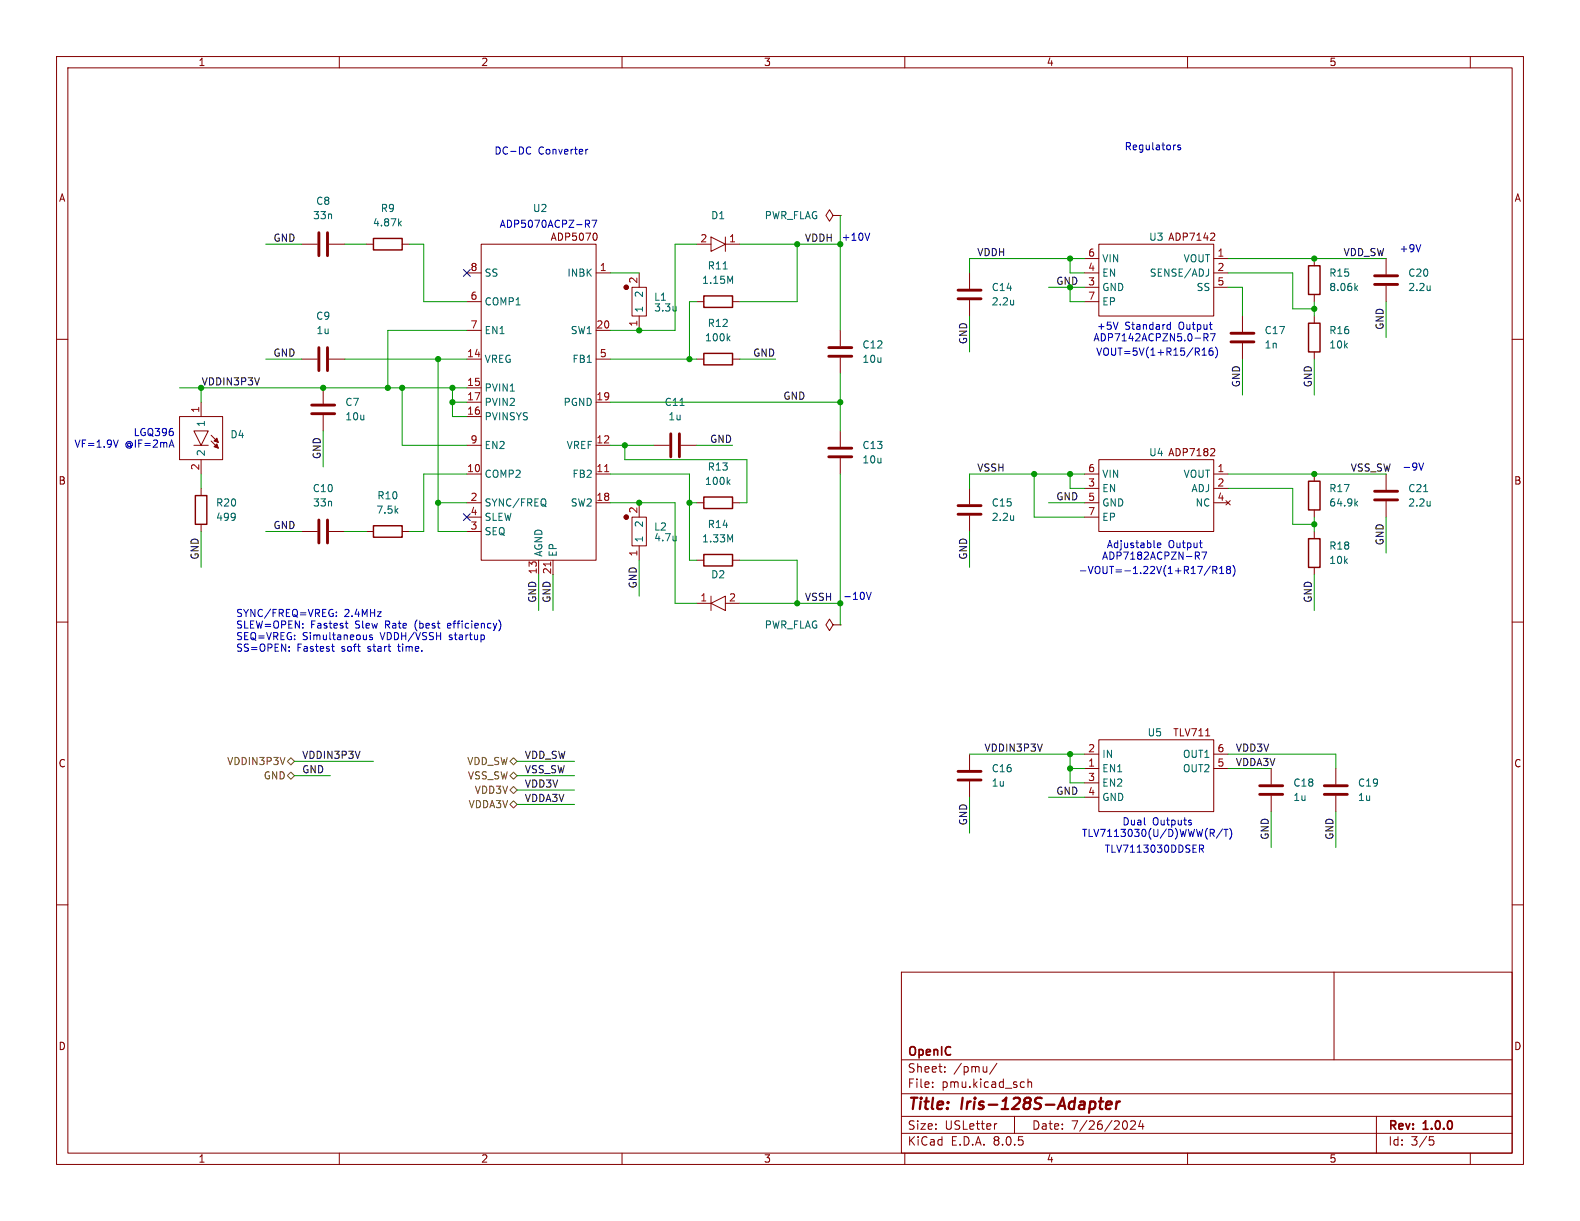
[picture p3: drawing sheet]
<svg xmlns="http://www.w3.org/2000/svg" width="279mm" height="216mm" viewBox="0 0 279 216" stroke-linecap="round" stroke-linejoin="round" font-family="sans-serif">
<g fill="none" stroke="#840000" stroke-width=".18">
<path d="M10 10h259.4v195.9h-259.4zM12 12h255.4v191.9h-255.4zM60 10v2M110 10v2M160 10v2M210 10v2M260 10v2M147.3 38.1l-.6-1-.7 1 .7 1 .6-1h1.3M148.6 38.1h.1M10 60h2M53.3 43.2h2.8M58.2 43.2h2.8"/>
<path d="M64.8 43.2h1.2M71.1 43.2h1.3M82.5 48.3h2.6M82.5 53.3h2.6M82.5 58.4h2.6M85.1 43.2h20.3v55.9h-20.3zM105.3 41.2a.79 .79 0 0 1 0 1.3M105.4 48.3h2.5M105.4 58.4h2.5M111.8 50.8h2.5v5.1h-2.5zM113 48.3v2.5M113 55.9v2.5"/>
<path d="M123.2 53.3h1.3M123.2 43.2h2.5M125.7 41.9l2.6 1.3-2.6 1.3zM128.3 43.2h2.5M128.3 41.9v2.6M129.5 53.3h1.3M148.6 58.4v2.8M171.4 48.3v2.8M171.4 53.1v2.8M191.8 45.7h2.5M191.8 48.3h2.5M191.8 50.8h2.5"/>
<path d="M191.8 53.3h2.5M194.3 43.2h20.3v12.7h-20.3zM214.6 41.2l.2 .3v.3l-.8 .7h.8M214.6 45.7h2.6M214.6 48.3h2.6M214.6 50.8h2.6M219.7 55.9v2.8M232.4 45.7v1.3M232.4 52.1v1.2M232.4 55.9v1.3M245.1 45.7v2.8M245.1 50.5v2.8"/>
<path d="M267.4 60h2M31.7 73.7h7.7v7.6h-7.7zM34.3 76.2h2.5l-1.2 2.5zM34.3 78.7h2.5M35.6 71.1v2.6M37.3 78l1.3 1.2M37.3 77l1.3 1.2M53.3 63.5h2.8M57.1 68.6v2.8M57.1 73.4v2.8M58.2 63.5h2.8M82.5 63.5h2.6"/>
<path d="M82.5 78.7h2.6M82.5 68.6h2.6M82.5 73.7h2.6M82.5 71.1h2.6M105.4 63.5h2.5M105.4 78.7h2.5M105.4 71.1h2.5M115.6 78.7h2.8M120.4 78.7h2.8M123.2 63.5h1.3M129.5 63.5h1.3M148.6 63.2v2.8"/>
<path d="M148.6 76.2v2.8M214.6 79.3l.2 .3v.3l-.8 .7h.8M219.7 60.7v2.8M232.4 62.2v1.3M35.6 81.3v2.5M35.6 86.4v1.2M35.6 92.7v1.3M53.3 94h2.8M58.2 94h2.8M64.8 94h1.2M71.1 94h1.3M82.5 94h2.6"/>
<path d="M82.5 83.8h2.6M82.5 88.9h2.6M82.5 91.4h2.6M95.2 99.1v2.5M97.8 99.1v2.5M105.4 83.8h2.5M105.4 88.9h2.5M111.8 91.4h2.5v5.1h-2.5zM113 88.9v2.5M113 96.5v2.6M123.2 88.9h1.3M123.2 99.1h1.3"/>
<path d="M129.5 88.9h1.3M129.5 99.1h1.3M148.6 81v2.8M171.4 86.4v2.8M171.4 91.2v2.8M191.8 83.8h2.5M191.8 86.4h2.5M191.8 88.9h2.5M191.8 91.4h2.5M194.3 81.3h20.3v12.7h-20.3zM214.6 83.8h2.6M214.6 86.4h2.6"/>
<path d="M214.6 88.9h2.6M216.8 88.5l.8 .8M217.6 88.5l-.8 .8M232.4 83.8v1.3M232.4 90.2v1.2M232.4 94v1.3M245.1 83.8v2.8M245.1 88.6v2.8M10 110h2M123.2 106.7h2.5M125.7 106.7l2.6-1.3v2.6zM125.7 105.4v2.6"/>
<path d="M128.3 106.7h2.5M147.3 110.5l-.6-1-.7 1 .7 1 .6-1h1.3M148.6 110.5h.1M232.4 100.3v1.3M267.4 110h2M171.4 133.4v2.7M171.4 138.2v2.8M191.8 135.9h2.5M191.8 133.4h2.5M191.8 138.4h2.5M194.3 130.8h20.3v12.7h-20.3zM213.2 130.1h.7"/>
<path d="M214.6 135.9h2.6M214.6 133.4h2.6M224.8 135.9v2.8M236.2 135.9v2.8M10 160h2M191.8 141h2.5M224.8 140.7v2.8M236.2 140.7v2.8M267.4 160h2M159.4 171.9h108v32h-108zM235.9 171.9v15.5M159.4 197.4h108"/>
<path d="M159.4 193.4h108M159.4 187.4h108M164.9 192.1v.2M164.9 191.4v.1M167.1 189.4v.2M167.1 188.7v.1M176.3 188l-1.3 1.9M176.3 198.7l-.3 .1M179.4 197.4v3M181 191.3l.1 .1M181.1 192.2l-.1 .1M181.8 190.8v1.5"/>
<path d="M181.8 191.4l.2-.1 .4 .1v.9M199.9 198.3l.6-.1 .2 .1 .1 .3-.9 1.1h.9M201.7 198.1l-.3 1.1h.9M202.1 198.7v1M243.4 197.4v6.5M60 203.9v2M110 203.9v2M159.4 200.4h108M160 203.9v2M210 203.9v2M252.8 201h.7M252.9 201.6h.4l.3 .2-.2 .6-.5 .1"/>
<path d="M260 203.9v2"/>
<circle cx="110.7" cy="50.8" r=".38"/>
<circle cx="110.7" cy="91.4" r=".38"/>
</g>
<path d="M194.3 194.8h.8M194.7 194.1l-.2 1.7 .1 .2 .3 .1M195.6 195.4l1-.2-.1-.3-.2-.1-.5 .1-.3 .9 .3 .3 .6-.1M197.5 194.8l-.2 1.3M198.1 194.8l-.4 .1-.3 .3" fill="none" stroke="#840000" stroke-width=".4"/>
<g fill="none" stroke="#840000" stroke-width=".51">
<path d="M56.4 41.1v4.1M57.9 41.1v4.1M169.4 52.8h4.1M169.4 51.3h4.1M217.7 58.9h4M243.1 50.3h4M243.1 48.8h4M55.1 73.2h4.1M55.1 71.6h4.1M56.4 61.5v4M57.9 61.5v4M118.6 76.7v4.1"/>
<path d="M120.1 76.7v4.1M146.6 79.2h4M146.6 63h4M146.6 61.5h4M217.7 60.5h4M56.4 91.9v4.1M57.9 91.9v4.1M146.6 80.8h4M169.4 90.9h4.1M169.4 89.4h4.1M243.1 88.4h4M243.1 86.9h4"/>
<path d="M169.4 137.9h4.1M169.4 136.4h4.1M222.8 138.9h4M234.2 138.9h4.1M222.8 140.5h4M234.2 140.5h4.1"/>
</g>
<g fill="none" stroke="#006464" stroke-width=".18">
<path d="M70.6 39.5l.4 .4M71 39.1l-.5 .5M119.6 54.2v.8M119.6 54.9h-.1M127.9 47.6h.7M128.7 59.8l.4 .5M129.1 59.4l-.5 .5M129.1 49.7l.4-.9v1.3M179.2 53.1v.8M179.2 53.8v.1M213.7 47.6v.9l-.3 .3M239.7 50.9l.4 .5"/>
<path d="M240.1 50.5l-.5 .5M252.9 50.5v.9M252.9 51.3h-.1M120.3 71.7h.7M96.5 89.5l.1 .1M96.5 88.4v.9M119.6 94.8v.8M119.6 95.5l-.1 .1M128.7 85.2l.4 .5M129.1 84.8l-.5 .5M129.1 95.5l.4-.9v1.2M179.2 91.2v.8"/>
<path d="M179.2 91.9v.1M239.7 89l.4 .5M240.1 88.6l-.5 .5M251.8 86.9h.7M252.9 88.6v.9M252.9 89.4h-.1"/>
</g>
<g fill="#840000" stroke="#840000" stroke-width=".18">
<path d="M37.8 79l.6-.5 .2 .7z"/>
<path d="M37.8 78l.6-.5 .2 .7z"/>
<circle cx="110.7" cy="91.4" r=".38"/>
<circle cx="110.7" cy="50.8" r=".38"/>
</g>
<path d="M66 42.2h5.1v2h-5.1zM124.5 52.3h5v2.1h-5zM231.4 47h2v5.1h-2zM231.4 57.2h2v5h-2zM124.5 62.5h5v2h-5zM34.5 87.6h2.1v5.1h-2.1zM66 93h5.1v2h-5.1zM124.5 87.9h5v2h-5zM124.5 98h5v2.1h-5zM231.4 95.3h2v5h-2zM231.4 85.1h2v5.1h-2z" fill="none" stroke="#840000" stroke-width=".25"/>
<path d="M97.4 99.4v.7M106.9 83.4h.7" fill="none" stroke="#a90000" stroke-width=".18"/>
<path d="M50.8 137.2l.6-.7 .7 .7-.7 .6zM50.8 134.6l.6-.6 .7 .6-.7 .7zM90.2 139.7l.6-.6 .6 .6-.6 .6zM90.2 137.2l.6-.7 .6 .7-.6 .6zM90.2 134.6l.6-.6 .6 .6-.6 .7zM90.2 142.2l.6-.6 .6 .6-.6 .7z" fill="none" stroke="#725600" stroke-width=".18"/>
<g fill="none" stroke="#0000c2" stroke-width=".18">
<path d="M93.5 26l.4 .1M93.9 27.1l-.4 .2M103.5 38.9h.5l.3 .3-.2 .3-.6 .1M103.6 26.4v.9M103.8 39.6l.5 .6M104 26.4l-.4 .2M104.7 38.9h.8l-.5 1.3M207.8 25.6h.1M208.7 25.7l-.3-.1-.1 .2v.2l.4 .1v.3h-.4M153.8 41.2l-.4 1.3M197.7 57l-.4 1.2M206.5 58.2h.5"/>
<path d="M206.5 57.4h.5M207 57v1.2M212.9 59v1.3M213.2 59.7l.4 .6M213.6 59.4l-.2 .3h-.5M214 59h.9l-.6 1.3M251.2 43.3l-.4 1.2M20.9 77.8l-.4 1.3M30.3 77.8l.5 1.3M212.6 62.8h.7M212.6 61.9l.3-.4v1.3M214.4 61.5l-.4 .1a.86 .86 0 0 0 0 1.2l.5-.1v-.4l-.2-.3h-.3l-.2 .3"/>
<path d="M214.9 61.4a1.46 1.46 0 0 1 0 1.9M204.7 96.4l.6-.1-.1-.2-.3-.1-.2 .2v.6h.5M211.7 98.3l.4 .6M212.1 96h.5M212.1 98l-.2 .3h-.5M212.5 96.8h.1M212.5 97.6h.9l-.6 1.3M218 100a1.46 1.46 0 0 1 0 1.9M250.9 81.9l.4 1.2 .5-1.2M51.1 115v.2M51.1 114.4v.1M58.6 114.3h.5"/>
<path d="M58.9 115.1l.2 .1M59.5 108.9v.1M59.5 108.2v.2M61 110.2h.5M61.3 111l.2 .1M64.8 112.3v.8M64.8 113l-.1 .1M65.8 112.3h-.3l-.2 .1 .1 .2 .4 .1v.4h-.5M79.3 110.2l-.2 .2v.5l.2 .2M79.7 110.5l-.6 .1M85.6 112.4v.6M88.3 109.7a1.49 1.49 0 0 1 0 1.8"/>
<path d="M153.2 104.7l.4 1.3 .5-1.3M214 100.1l-1.1 1.6M214.5 100.8h.6l.1-.2-.1-.3-.6-.1v1.2M214.8 100.8l.4 .6M215.7 101.4h.7M215.7 100.5l.3-.3v1.2M217.1 100.7l-.2-.2 .2-.3h.4l.1 .2-.2 .3M217.1 100.7l-.2 .2v.4l.2 .1h.3l.2-.2v-.3l-.2-.2M217.1 100.7h.3M202.4 145.8l.1 .1M210.5 145.4l.2 .2-.2 .3M210.5 145l.2 .1"/>
<path d="M212.1 149.4h.5l.2 .3-.1 .3-.6 .1M212.4 150.1l.4 .6M216.2 146.6l-1.1 1.6M216.4 146.6h.8M216.8 146.6v1.3M217.5 146.5a1.46 1.46 0 0 1 0 1.9"/>
</g>
<g fill="none" stroke="#009600" stroke-width=".18">
<path d="M148.6 38.1v20.3M47 43.2h6.3M61 43.2h3.8M72.4 43.2h2.5v10.1h7.6M82.5 58.4h-13.9v10.2M107.9 48.3h5.1M123.2 53.3h-1.3v10.2M123.2 43.2h-3.8v15.2h-11.5M130.8 43.2h17.8M141 43.2v10.1h-10.2M171.4 55.9v6.3M185.4 50.8h6.4"/>
<path d="M189.2 50.8v2.5h2.6M189.2 45.7v2.6h2.6M191.8 45.7h-20.4v2.6M217.2 50.8h2.5v5.1M217.2 45.7h27.9M217.2 48.3h11.4v6.3h3.8M232.4 53.3v2.6M245.1 53.3v6.4M31.7 68.6h50.8M35.6 68.6v2.5M47 63.5h6.3M57.1 76.2v6.4"/>
<path d="M61 63.5h21.5M71.1 68.6v10.1h11.4M77.5 63.5v30.5h5M80 71.1h2.5M80 68.6v5.1h2.5M107.9 63.5h15.3M107.9 78.7h7.7M107.9 71.1h40.7M110.5 78.7v2.6h21.6v7.6h-1.3M123.2 78.7h6.3M130.8 63.5h6.4M148.6 66v10.2"/>
<path d="M219.7 63.5v6.4M232.4 63.5v6.4M35.6 83.8v2.6M35.6 94v6.3M47 94h6.3M61 94h3.8M77.5 88.9h5M82.5 83.8h-7.6v10.2h-2.5M107.9 83.8h14v15.3h1.3M107.9 88.9h11.5v17.8h3.8M113 99.1v6.3M121.9 88.9h1.3"/>
<path d="M130.8 99.1h10.2v7.6M148.6 83.8v26.7M171.4 94v6.3M182.9 83.8v7.6h8.9M185.4 88.9h6.4M189.2 83.8v2.6h2.6M191.8 83.8h-20.4v2.6M217.2 86.4h11.4v6.3h3.8M217.2 83.8h27.9M232.4 91.4v2.6M245.1 91.4v6.4M95.2 101.6v6.4"/>
<path d="M97.8 101.6v6.4M130.8 106.7h17.8M232.4 101.6v6.4M52.1 137.2h6.3M52.1 134.6h13.9M91.4 137.2h10.2M91.4 134.6h10.2M91.4 139.7h10.2M171.4 133.4h20.4M189.2 133.4v5h2.6M189.2 135.9h2.6M217.2 133.4h19v2.5"/>
<path d="M217.2 135.9h7.6M91.4 142.2h10.2M171.4 141v6.3M185.4 141h6.4M224.8 143.5v6.4M236.2 143.5v6.4"/>
</g>
<path d="M81.9 47.7l1.3 1.2M83.2 47.7l-1.3 1.2M81.9 90.8l1.3 1.2M83.2 90.8l-1.3 1.2" fill="none" stroke="#000084" stroke-width=".18"/>
<g fill="#009600" stroke="#009600" stroke-width=".18">
<circle cx="113" cy="88.9" r=".46"/>
<circle cx="77.5" cy="63.5" r=".46"/>
<circle cx="80" cy="68.6" r=".46"/>
<circle cx="113" cy="58.4" r=".46"/>
<circle cx="121.9" cy="63.5" r=".46"/>
<circle cx="121.9" cy="88.9" r=".46"/>
<circle cx="141" cy="106.7" r=".46"/>
<circle cx="189.2" cy="83.8" r=".46"/>
<circle cx="182.9" cy="83.8" r=".46"/>
<circle cx="189.2" cy="45.7" r=".46"/>
<circle cx="189.2" cy="50.8" r=".46"/>
<circle cx="68.6" cy="68.6" r=".46"/>
<circle cx="71.1" cy="68.6" r=".46"/>
<circle cx="80" cy="71.1" r=".46"/>
<circle cx="35.6" cy="68.6" r=".46"/>
<circle cx="57.1" cy="68.6" r=".46"/>
<circle cx="232.4" cy="54.6" r=".46"/>
<circle cx="232.4" cy="45.7" r=".46"/>
<circle cx="148.6" cy="71.1" r=".46"/>
<circle cx="110.5" cy="78.7" r=".46"/>
<circle cx="148.6" cy="43.2" r=".46"/>
<circle cx="141" cy="43.2" r=".46"/>
<circle cx="77.5" cy="88.9" r=".46"/>
<circle cx="232.4" cy="83.8" r=".46"/>
<circle cx="232.4" cy="92.7" r=".46"/>
<circle cx="189.2" cy="133.4" r=".46"/>
<circle cx="189.2" cy="135.9" r=".46"/>
<circle cx="148.6" cy="106.7" r=".46"/>
</g>
<g font-size="2.8" fill="#840000">
<text x="160.4" y="196.8">Title:</text>
<text x="170.1" y="196.8">Iris-128S-Adapter</text>
</g>
<g font-size="2.1" fill="#840000">
<text x="160.4" y="189.9">Sheet:</text>
<text x="160.4" y="187.1">OpenIC</text>
<text x="168.6" y="189.9">/pmu/</text>
<text x="160.4" y="192.6">File:</text>
<text x="166.5" y="192.6">pmu.kicad_sch</text>
<text x="160.4" y="202.8">KiCad</text>
<text x="160.4" y="200">Size:</text>
<text x="167.1" y="200">USLetter</text>
<text x="168.1" y="202.8">E.D.A.</text>
<text x="175.7" y="202.8">8.0.5</text>
<text x="182.4" y="200">Date:</text>
<text x="189.4" y="200">7/26/2024</text>
<text x="245.4" y="200.2">Rev:</text>
<text x="245.4" y="202.8">Id:</text>
<text x="249.5" y="202.8">3/5</text>
<text x="251.8" y="200.2">1.0.0</text>
</g>
<g font-size="1.8" fill="#840000">
<text x="35" y="11.9">1</text>
<text x="85" y="11.9">2</text>
<text x="135" y="11.9">3</text>
<text x="185" y="11.9">4</text>
<text x="235" y="11.9">5</text>
<text x="10.3" y="35.9">A</text>
<text x="267.7" y="35.9">A</text>
<text x="97.3" y="42.8">ADP5070</text>
<text x="10.3" y="85.9">B</text>
<text x="267.7" y="85.9">B</text>
<text x="207.4" y="130.4">TLV711</text>
<text x="10.3" y="135.9">C</text>
<text x="267.7" y="135.9">C</text>
<text x="10.3" y="185.9">D</text>
<text x="267.7" y="185.9">D</text>
<text x="35" y="205.8">1</text>
<text x="85" y="205.8">2</text>
<text x="135" y="205.8">3</text>
<text x="185" y="205.8">4</text>
<text x="235" y="205.8">5</text>
</g>
<g font-size="1.8" fill="#0000c2">
<text x="87.3" y="27.5">DC-DC</text>
<text x="95.2" y="27.5">Converter</text>
<text x="198.8" y="26.8">Regulators</text>
<text x="88.2" y="40.5">ADP5070ACPZ-R7</text>
<text x="148.7" y="42.8">+10V</text>
<text x="247.4" y="44.8">+9V</text>
<text x="193.9" y="58.5">+5V</text>
<text x="198.9" y="58.5">Standard</text>
<text x="208.5" y="58.5">Output</text>
<text x="193.3" y="60.6">ADP7142ACPZN5.0-R7</text>
<text x="193.7" y="63.1">VOUT=5V(1+R15/R16)</text>
<text x="23.5" y="77.3">LGQ396</text>
<text x="13.1" y="79.4">VF=1.9V</text>
<text x="22.1" y="79.4">@IF=2mA</text>
<text x="247.9" y="83.4">-9V</text>
<text x="190.7" y="101.7">-VOUT=-1.22V(1+R17/R18)</text>
<text x="194.8" y="99.2">ADP7182ACPZN-R7</text>
<text x="195.6" y="97.1">Adjustable</text>
<text x="206.6" y="97.1">Output</text>
<text x="149" y="106.3">-10V</text>
<text x="41.7" y="109.4">SYNC/FREQ=VREG:</text>
<text x="41.7" y="111.5">SLEW=OPEN:</text>
<text x="41.7" y="113.5">SEQ=VREG:</text>
<text x="53.5" y="113.5">Simultaneous</text>
<text x="54.9" y="111.5">Fastest</text>
<text x="60.8" y="109.4">2.4MHz</text>
<text x="62.9" y="111.5">Slew</text>
<text x="67.4" y="113.5">VDDH/VSSH</text>
<text x="68.4" y="111.5">Rate</text>
<text x="73.8" y="111.5">(best</text>
<text x="79.7" y="113.5">startup</text>
<text x="79.8" y="111.5">efficiency)</text>
<text x="41.7" y="115.6">SS=OPEN:</text>
<text x="52.5" y="115.6">Fastest</text>
<text x="60.5" y="115.6">soft</text>
<text x="65.3" y="115.6">start</text>
<text x="70.9" y="115.6">time.</text>
<text x="191.2" y="148.2">TLV7113030(U/D)WWW(R/T)</text>
<text x="198.4" y="146.1">Dual</text>
<text x="203.8" y="146.1">Outputs</text>
<text x="195.3" y="151">TLV7113030DDSER</text>
</g>
<g font-size="1.8" fill="#006464">
<text x="55.3" y="39">33n</text>
<text x="55.8" y="36.4">C8</text>
<text x="65.8" y="40.2">4.87k</text>
<text x="67.2" y="37.7">R9</text>
<text x="94.1" y="37.7">U2</text>
<text x="125.7" y="39">D1</text>
<text x="135.1" y="39">PWR_FLAG</text>
<text x="125.1" y="47.9">R11</text>
<text x="194.8" y="46.6">VIN</text>
<text x="203.1" y="42.8">U3 ADP7142</text>
<text x="209.2" y="46.6">VOUT</text>
<text x="85.6" y="49.1">SS</text>
<text x="100.2" y="49.1">INBK</text>
<text x="113.9" y="52.7" transform="rotate(-90 113.9 52.7)">2</text>
<text x="115.6" y="53.4">L1</text>
<text x="124.1" y="50.4">1.15M</text>
<text x="175.3" y="51.7">C14</text>
<text x="194.8" y="51.7">GND</text>
<text x="194.8" y="49.1">EN</text>
<text x="203.2" y="49.1">SENSE/ADJ</text>
<text x="211.5" y="51.7">SS</text>
<text x="235" y="49.1">R15</text>
<text x="235" y="51.7">8.06k</text>
<text x="248.9" y="49.1">C20</text>
<text x="248.9" y="51.7">2.2u</text>
<text x="55.8" y="56.7">C9</text>
<text x="55.9" y="59.3">1u</text>
<text x="85.6" y="54.2">COMP1</text>
<text x="85.6" y="59.3">EN1</text>
<text x="100.8" y="59.3">SW1</text>
<text x="113.9" y="55.4" transform="rotate(-90 113.9 55.4)">1</text>
<text x="115.6" y="55.3">3.3u</text>
<text x="125.1" y="58">R12</text>
<text x="175.3" y="54.2">2.2u</text>
<text x="194.8" y="54.2">EP</text>
<text x="223.5" y="59.3">C17</text>
<text x="235" y="59.3">R16</text>
<text x="85.6" y="64.4">VREG</text>
<text x="101.1" y="64.4">FB1</text>
<text x="124.6" y="60.6">100k</text>
<text x="152.4" y="61.8">C12</text>
<text x="152.4" y="64.4">10u</text>
<text x="223.5" y="61.8">1n</text>
<text x="235" y="61.8">10k</text>
<text x="61" y="72">C7</text>
<text x="85.6" y="69.4">PVIN1</text>
<text x="85.6" y="72">PVIN2</text>
<text x="99.6" y="72">PGND</text>
<text x="117.4" y="72">C11</text>
<text x="36.4" y="75.6" transform="rotate(-90 36.4 75.6)">1</text>
<text x="40.6" y="77.7">D4</text>
<text x="61" y="74.5">10u</text>
<text x="85.6" y="74.5">PVINSYS</text>
<text x="118.1" y="74.5">1u</text>
<text x="36.4" y="80.8" transform="rotate(-90 36.4 80.8)">2</text>
<text x="85.6" y="79.6">EN2</text>
<text x="100.1" y="79.6">VREF</text>
<text x="125.1" y="83.4">R13</text>
<text x="152.4" y="79.6">C13</text>
<text x="152.4" y="82.1">10u</text>
<text x="203.1" y="80.9">U4 ADP7182</text>
<text x="38.1" y="89.8">R20</text>
<text x="55.2" y="87.2">C10</text>
<text x="55.3" y="89.8">33n</text>
<text x="66.6" y="88.5">R10</text>
<text x="85.6" y="84.7">COMP2</text>
<text x="85.6" y="89.8">SYNC/FREQ</text>
<text x="100.8" y="89.8">SW2</text>
<text x="101.1" y="84.7">FB2</text>
<text x="124.6" y="86">100k</text>
<text x="175.3" y="89.8">C15</text>
<text x="194.8" y="87.2">EN</text>
<text x="194.8" y="89.8">GND</text>
<text x="194.8" y="84.7">VIN</text>
<text x="209.2" y="84.7">VOUT</text>
<text x="210.6" y="87.2">ADJ</text>
<text x="211.3" y="89.8">NC</text>
<text x="235" y="87.2">R17</text>
<text x="235" y="89.8">64.9k</text>
<text x="248.9" y="87.2">C21</text>
<text x="248.9" y="89.8">2.2u</text>
<text x="38.1" y="92.3">499</text>
<text x="66.5" y="91">7.5k</text>
<text x="85.6" y="94.8">SEQ</text>
<text x="85.6" y="92.3">SLEW</text>
<text x="113.9" y="93.4" transform="rotate(-90 113.9 93.4)">2</text>
<text x="115.6" y="94">L2</text>
<text x="115.6" y="95.9">4.7u</text>
<text x="125.1" y="93.6">R14</text>
<text x="175.3" y="92.3">2.2u</text>
<text x="194.8" y="92.3">EP</text>
<text x="96.1" y="98.6" transform="rotate(-90 96.1 98.6)">AGND</text>
<text x="98.7" y="98.6" transform="rotate(-90 98.7 98.6)">EP</text>
<text x="113.9" y="96" transform="rotate(-90 113.9 96)">1</text>
<text x="124.1" y="96.1">1.33M</text>
<text x="235" y="99.9">10k</text>
<text x="235" y="97.4">R18</text>
<text x="125.7" y="102.5">D2</text>
<text x="135.1" y="111.4">PWR_FLAG</text>
<text x="202.8" y="130.4">U5</text>
<text x="175.3" y="136.8">C16</text>
<text x="194.8" y="136.8">EN1</text>
<text x="194.8" y="134.2">IN</text>
<text x="209.1" y="136.8">OUT2</text>
<text x="209.1" y="134.2">OUT1</text>
<text x="175.3" y="139.3">1u</text>
<text x="194.8" y="139.3">EN2</text>
<text x="194.8" y="141.8">GND</text>
<text x="228.6" y="141.8">1u</text>
<text x="228.6" y="139.3">C18</text>
<text x="240" y="141.8">1u</text>
<text x="240" y="139.3">C19</text>
</g>
<g font-size="1.8" fill="#0f0f0f">
<text x="48.3" y="42.8">GND</text>
<text x="142.2" y="42.8">VDDH</text>
<text x="172.7" y="45.4">VDDH</text>
<text x="237.5" y="45.4">VDD_SW</text>
<text x="186.7" y="50.5">GND</text>
<text x="244.8" y="58.4" transform="rotate(-90 244.8 58.4)">GND</text>
<text x="48.3" y="63.2">GND</text>
<text x="133.1" y="63.2">GND</text>
<text x="171.1" y="61" transform="rotate(-90 171.1 61)">GND</text>
<text x="35.6" y="68.2">VDDIN3P3V</text>
<text x="138.4" y="70.8">GND</text>
<text x="219.4" y="68.6" transform="rotate(-90 219.4 68.6)">GND</text>
<text x="232.1" y="68.6" transform="rotate(-90 232.1 68.6)">GND</text>
<text x="56.8" y="81.3" transform="rotate(-90 56.8 81.3)">GND</text>
<text x="125.5" y="78.4">GND</text>
<text x="172.7" y="83.5">VSSH</text>
<text x="238.8" y="83.5">VSS_SW</text>
<text x="186.7" y="88.6">GND</text>
<text x="48.3" y="93.6">GND</text>
<text x="35.2" y="99.1" transform="rotate(-90 35.2 99.1)">GND</text>
<text x="171.1" y="99.1" transform="rotate(-90 171.1 99.1)">GND</text>
<text x="244.8" y="96.5" transform="rotate(-90 244.8 96.5)">GND</text>
<text x="94.9" y="106.7" transform="rotate(-90 94.9 106.7)">GND 13</text>
<text x="97.4" y="106.7" transform="rotate(-90 97.4 106.7)">GND 21</text>
<text x="112.7" y="104.1" transform="rotate(-90 112.7 104.1)">GND</text>
<text x="142.2" y="106.3">VSSH</text>
<text x="232.1" y="106.7" transform="rotate(-90 232.1 106.7)">GND</text>
<text x="53.3" y="134.3">VDDIN3P3V</text>
<text x="53.3" y="136.8">GND</text>
<text x="92.7" y="134.3">VDD_SW</text>
<text x="92.7" y="136.8">VSS_SW</text>
<text x="174" y="133">VDDIN3P3V</text>
<text x="218.4" y="133">VDD3V</text>
<text x="218.4" y="135.5">VDDA3V</text>
<text x="92.7" y="141.9">VDDA3V</text>
<text x="92.7" y="139.4">VDD3V</text>
<text x="186.7" y="140.6">GND</text>
<text x="171.1" y="146" transform="rotate(-90 171.1 146)">GND</text>
<text x="224.4" y="148.6" transform="rotate(-90 224.4 148.6)">GND</text>
<text x="235.9" y="148.6" transform="rotate(-90 235.9 148.6)">GND</text>
</g>
<g font-size="1.8" fill="#a90000">
<text x="123.8" y="42.9">2</text>
<text x="128.8" y="42.9">1</text>
<text x="192.3" y="45.5">6</text>
<text x="215.2" y="45.5">1</text>
<text x="83.1" y="53.1">6</text>
<text x="83.1" y="48">8</text>
<text x="106" y="48">1</text>
<text x="112.8" y="50.2" transform="rotate(-90 112.8 50.2)">2</text>
<text x="192.3" y="50.5">3</text>
<text x="192.3" y="48">4</text>
<text x="192.3" y="53.1">7</text>
<text x="215.2" y="48">2</text>
<text x="215.2" y="50.5">5</text>
<text x="83.1" y="58.2">7</text>
<text x="105.4" y="58.2">20</text>
<text x="112.8" y="57.9" transform="rotate(-90 112.8 57.9)">1</text>
<text x="82.5" y="63.2">14</text>
<text x="106" y="63.2">5</text>
<text x="82.5" y="68.3">15</text>
<text x="82.5" y="70.9">17</text>
<text x="105.4" y="70.9">19</text>
<text x="35.3" y="73.1" transform="rotate(-90 35.3 73.1)">1</text>
<text x="82.5" y="73.4">16</text>
<text x="35.3" y="83.3" transform="rotate(-90 35.3 83.3)">2</text>
<text x="82.5" y="83.6">10</text>
<text x="83.1" y="78.5">9</text>
<text x="105.4" y="83.6">11</text>
<text x="105.4" y="78.5">12</text>
<text x="192.3" y="83.6">6</text>
<text x="215.2" y="83.6">1</text>
<text x="83.1" y="88.6">2</text>
<text x="105.4" y="88.6">18</text>
<text x="192.3" y="86.1">3</text>
<text x="192.3" y="88.6">5</text>
<text x="215.2" y="86.1">2</text>
<text x="215.2" y="88.6">4</text>
<text x="83.1" y="93.7">3</text>
<text x="83.1" y="91.2">4</text>
<text x="112.8" y="90.9" transform="rotate(-90 112.8 90.9)">2</text>
<text x="192.3" y="91.2">7</text>
<text x="112.8" y="98.5" transform="rotate(-90 112.8 98.5)">1</text>
<text x="123.8" y="106.4">1</text>
<text x="128.8" y="106.4">2</text>
<text x="192.3" y="135.6">1</text>
<text x="192.3" y="133.1">2</text>
<text x="215.2" y="135.6">5</text>
<text x="215.2" y="133.1">6</text>
<text x="192.3" y="138.2">3</text>
<text x="192.3" y="140.7">4</text>
</g>
<g font-size="1.8" fill="#725600">
<text x="40.1" y="135.5">VDDIN3P3V</text>
<text x="82.5" y="135.5">VDD_SW</text>
<text x="46.5" y="138">GND</text>
<text x="82.6" y="138">VSS_SW</text>
<text x="82.8" y="143.1">VDDA3V</text>
<text x="83.8" y="140.6">VDD3V</text>
</g>
</svg>
